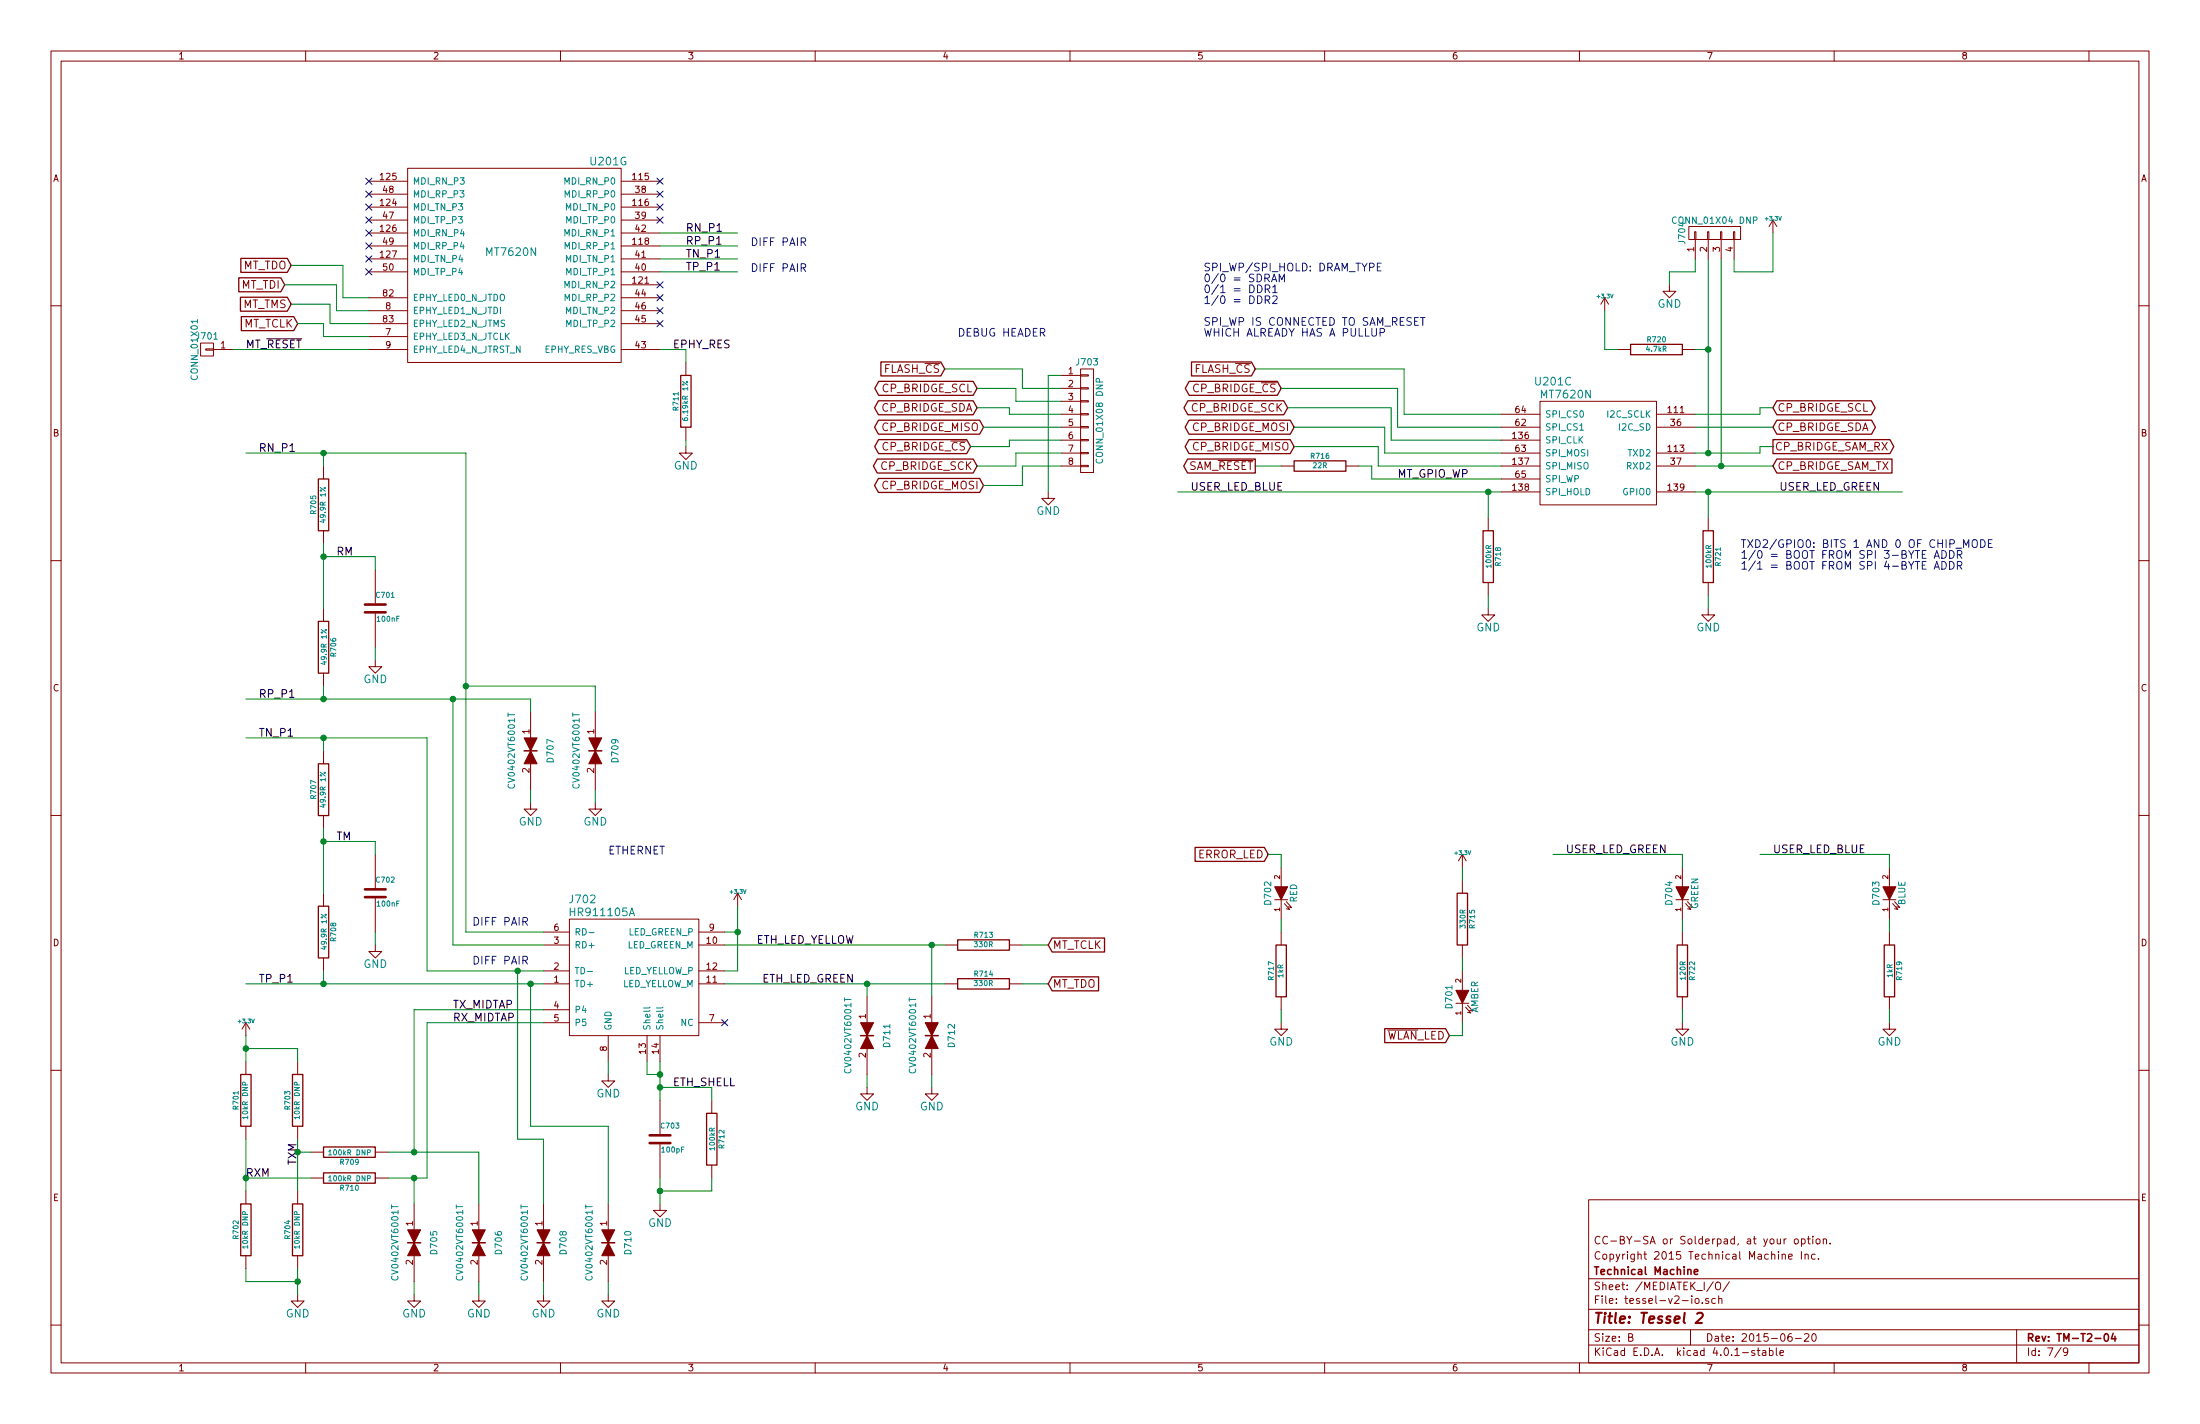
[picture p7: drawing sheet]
<svg xmlns="http://www.w3.org/2000/svg" width="432mm" height="279mm" viewBox="0 0 432 279" stroke-linecap="round" stroke-linejoin="round" font-family="sans-serif">
<g fill="none" stroke="#840000" stroke-width=".2">
<path d="M10 10h411.8v259.4h-411.8zM12 12h407.8v255.4h-407.8zM60 10v2M110 10v2M160 10v2M210 10v2M260 10v2M310 10v2M360 10v2M410 10v2M72.4 38.1h7.6M72.4 35.6h7.6"/>
<path d="M80 33h41.9v38.1h-41.9zM121.9 38.1h7.6M121.9 35.6h7.6M10 60h2M72.4 53.3h7.6M72.4 50.8h7.6M72.4 45.7h7.6M72.4 58.4h7.6M72.4 43.2h7.6M72.4 48.3h7.6M72.4 40.6h7.6M121.9 53.3h7.6"/>
<path d="M121.9 50.8h7.6M121.9 45.7h7.6M121.9 58.4h7.6M121.9 43.2h7.6M121.9 48.3h7.6M121.9 55.9h7.6M121.9 40.6h7.6M315 58.4l-.8 1.3M315 58.4v2.6M315 58.4l.7 1.3M327.7 55.9v1.3h1.2l-1.2 1.2-1.3-1.2h1.3M331.5 44.5h10.1v2.5h-10.1z"/>
<path d="M332.6 45.5h.3v1.5h-.3zM332.7 47v3.8M335.2 45.5h.2v1.5h-.2zM335.3 47v3.8M337.7 45.5h.2v1.5h-.2zM337.8 47v3.8M340.2 45.5h.3v1.5h-.3zM340.4 47v3.8M348 43.2l-.8 1.3M348 43.2v2.5M348 43.2l.7 1.3M419.8 60h2"/>
<path d="M39.4 67.3h2.5v2.6h-2.5zM40.4 68.5h1.5v.2h-1.5zM41.9 68.6h3.8M72.4 66h7.6M72.4 61h7.6M72.4 68.6h7.6M72.4 63.5h7.6M121.9 61h7.6M121.9 68.6h7.6M121.9 63.5h7.6M134.6 71.1v2.6M208.3 73.7h3.8"/>
<path d="M208.3 76.2h3.8M208.3 78.7h3.8M212.1 72.4h2.5v20.3h-2.5zM212.1 78.6h1.5v.3h-1.5zM212.1 76.1h1.5v.2h-1.5zM212.1 73.5h1.5v.3h-1.5zM302.3 78.7h22.8v20.4h-22.8zM317.5 68.6h2.5M330.2 68.6h2.5M63.5 91.4v2.6M134.6 87.6v1.3h-1.3l1.3 1.3 1.3-1.3h-1.3M134.6 83.8v2.6"/>
<path d="M205.7 96.5v1.3h1.3l-1.3 1.3-1.2-1.3h1.2M208.3 83.8h3.8M208.3 88.9h3.8M208.3 81.3h3.8M208.3 91.4h3.8M208.3 86.4h3.8M212.1 91.3h1.5v.3h-1.5zM212.1 88.8h1.5v.2h-1.5zM212.1 86.2h1.5v.3h-1.5zM212.1 83.7h1.5v.2h-1.5zM212.1 81.2h1.5v.2h-1.5zM239.1 90.3h6.9"/>
<path d="M251.5 91.4h2.5M264.2 91.4h2.5M294.6 83.8h7.7M294.6 88.9h7.7M294.6 81.3h7.7M294.6 94h7.7M294.6 91.4h7.7M294.6 86.4h7.7M294.6 96.5h7.7M325.1 83.8h7.6M325.1 88.9h7.6M325.1 81.3h7.6"/>
<path d="M325.1 91.4h7.6M325.1 96.5h7.6M10 110h2M63.5 104.1v2.6M63.5 119.4v2.5M73.7 111.8v6.6M292.1 119.4v1.3h1.3l-1.3 1.2-1.3-1.2h1.3M292.1 101.6v2.5M292.1 114.3v2.5M335.3 119.4v1.3h1.2l-1.2 1.2-1.3-1.2h1.3M335.3 101.6v2.5M335.3 114.3v2.5"/>
<path d="M419.8 110h2M63.5 132.1v2.5M73.7 129.5v1.3h1.2l-1.2 1.3-1.3-1.3h1.3M73.7 120.4v6.6M104.1 139.7v15.2M116.8 139.7v15.2M10 160h2M63.5 147.3v2.6M104.1 157.5v1.3h1.3l-1.3 1.2-1.2-1.2h1.2M116.8 157.5v1.3h1.3l-1.3 1.2-1.2-1.2h1.2M419.8 160h2M63.5 160v2.6"/>
<path d="M63.5 175.3v2.5M73.7 167.6v6.6M73.7 176.3v6.6M144.8 175.3l-.8 1.2M144.8 175.3v2.5M144.8 175.3l.7 1.2M250.2 176.5h2.5M251.5 170.2v3.8M251.5 176.5v3.8M252.1 177.3l1 1.1-.6-.1M252.5 176.9l1 1.2-.6-.2M287 167.6v2.6"/>
<path d="M287 172.7v2.6M287 167.6l-.7 1.3M287 167.6l.8 1.3M328.9 176.5h2.6M330.2 170.2v3.8M330.2 176.5v3.8M330.8 177.3l1.1 1.1-.7-.1M331.2 176.9l1 1.2-.6-.2M369.6 176.5h2.5M370.8 170.2v3.8M370.8 176.5v3.8M371.5 177.3l1 1.1-.6-.1"/>
<path d="M371.9 176.9l1 1.2-.7-.2M63.5 188v2.5M73.7 185.4v1.3h1.2l-1.2 1.3-1.3-1.3h1.3M106.7 185.4h5.1M106.7 193h5.1M106.7 190.5h5.1M106.7 198.1h5.1M106.7 182.9h5.1M111.8 180.3h25.4v22.9h-25.4zM137.2 185.4h5M137.2 193h5M137.2 190.5h5"/>
<path d="M137.2 182.9h5M170.2 195.6v15.2M182.9 195.6v15.2M185.4 185.4h2.6M185.4 193h2.6M198.1 185.4h2.6M198.1 193h2.6M251.5 182.9v2.5M251.5 195.6v2.5M285.7 196.9h2.6M287 185.4v2.6M287 190.5v3.8"/>
<path d="M287 196.9v3.8M287.7 197.6l1 1.2-.7-.2M288 197.2l1.1 1.2-.7-.2M330.2 182.9v2.5M330.2 195.6v2.5M370.8 182.9v2.5M370.8 195.6v2.5M10 210h2M48.3 200.7l-.8 1.2M48.3 200.7v2.5M48.3 208.3v2.5M48.3 200.7l.7 1.2"/>
<path d="M58.4 208.3v2.5M106.7 200.7h5.1M119.4 210.8v1.3h1.2l-1.2 1.3-1.3-1.3h1.3M119.4 203.2v5.1M127 203.2v5.1M129.5 203.2v5.1M129.5 215.9v6.6M137.2 200.7h5M139.7 215.9v2.5M170.2 213.4v1.2h1.2l-1.2 1.3-1.3-1.3h1.3M182.9 213.4v1.2h1.2l-1.2 1.3-1.3-1.3h1.3M251.5 200.7v1.2h1.2l-1.2 1.3-1.3-1.3h1.3"/>
<path d="M272.4 202.1h5.9M330.2 200.7v1.2h1.3l-1.3 1.3-1.3-1.3h1.3M370.8 200.7v1.2h1.3l-1.3 1.3-1.2-1.3h1.2M419.8 210h2M48.3 221v2.5M48.3 233.7v2.5M58.4 221v2.5M58.4 233.7v2.5M61 226.1h2.5M61 231.1h2.5M73.7 226.1h2.5M73.7 231.1h2.5"/>
<path d="M81.3 236.2v15.3M94 236.2v15.3M106.7 236.2v15.3M119.4 236.2v15.3M129.5 236.2v1.3h1.3l-1.3 1.3-1.2-1.3h1.2M129.5 224.5v6.6M139.7 228.6v2.5M311.8 235.4h108v32h-108zM10 260h2M48.3 246.4v2.5M58.4 254v1.3h1.3l-1.3 1.2-1.3-1.2h1.3M58.4 246.4v2.5"/>
<path d="M81.3 254v1.3h1.2l-1.2 1.2-1.3-1.2h1.3M94 254v1.3h1.2l-1.2 1.2-1.3-1.2h1.3M106.7 254v1.3h1.2l-1.2 1.2-1.3-1.2h1.3M119.4 254v1.3h1.2l-1.2 1.2-1.3-1.2h1.3M311.8 256.9h108M311.8 250.9h108M332.8 254.9l.2-.1 .4 .1 .1 .6-.2 .2-.3 .1-.2-.2zM334.1 255.6v.2M335.3 254.8a.37 .37 0 0 0-.6 .2l.1 .2 .5 .1 .1 .2-.2 .3-.5-.1M336.3 251.5l-1.3 1.9M336.7 254.8h-.5l-.2 .2v.6l.2 .2 .5-.1M336.8 251.8l.3-.2a.53 .53 0 0 1 .6 .5v.5a.51 .51 0 0 1-.8 .4 1.05 1.05 0 0 1-.1-1.2z"/>
<path d="M337.3 254.9l.2-.1h.4l.1 1M337.3 254.3v1.5M339.4 251.5l-1.2 1.9M349.8 246.2l.2-.1 .4 .1v.9M349.8 246.1v1M350.6 243.1l-.4 .3M351.1 246.6l.7-.2-.1-.2-.4-.1-.2 .2v.7h.6M352.2 243.2l.3-.1 .4 .1 .1 .6-.2 .2-.3 .1-.3-.2zM353.6 245.6v1.5M353.6 243.2l.4-.1 .3 .3-.1 .6h-.6M353.6 243.1v1.5M354.3 246.2l.2-.1 .4 .1v.9"/>
<path d="M354.3 246.1v1M354.7 243.1h.6M354.9 242.6v1.3l.4 .2M355.8 242.6v.1M355.8 243.1v1M356.3 246.2l-.5-.1-.3 .3 .1 .5 .2 .2 .5-.1M356.5 243.2l.2-.1 .4 .1 .1 .6-.1 .2-.4 .1-.2-.2zM356.9 246.9v.2M357.9 243.2l.2-.1 .3 .1 .1 .9M357.9 243.1v1M359.2 243.9v.2M419.8 260h2"/>
<path d="M60 267.4v2M110 267.4v2M160 267.4v2M210 267.4v2M260 267.4v2M310 267.4v2M311.8 263.9h108M311.8 260.9h108M319.7 262.4l.7-.1v-.5l-.2-.1h-.5v1.5h.5l.2-.2 .1-.3-.3-.3M331.8 260.9v3M344.4 265a.37 .37 0 0 0-.6 .2l.1 .2 .5 .1v.2l-.2 .3-.4-.1M344.9 265h.5"/>
<path d="M345.1 264.5v1.3l.3 .2M345.9 265h.6l.1 1M346.6 265.3l-.5 .1-.2 .2 .2 .4 .5-.1M347.3 265h.4l.3 .3-.1 .6h-.6M347.3 264.5v1.5M348.6 264.5v1.3l.2 .2M349.4 265.5l.7-.2-.1-.3h-.4l-.2 .2v.7h.6M351.6 261.7h-.4a1.11 1.11 0 0 0-.1 1.4l.4 .1 .2-.2 .1-.5-.3-.2h-.4l-.2 .2M352.4 262.6h1.1M354.2 261.8l.6-.1 .2 .4-.9 1.1h.9M355.8 261.8l.2-.1a.8 .8 0 0 1 .5 .7 .8 .8 0 0 1-.5 .8l-.2-.2-.2-.4zM360 267.4v2"/>
<path d="M395.8 260.9v6.5M404.5 264.4l-1.2 1.9M405.8 265.1l-.2 .3h-.3l-.3-.3 .1-.6h.5l.2 .1a1.19 1.19 0 0 1-.2 1.3l-.5 .1M410 267.4v2"/>
</g>
<path d="M102.9 147.3h2.5M115.6 147.3h2.5M168.9 203.2h2.5M181.6 203.2h2.5M80 243.8h2.5M92.7 243.8h2.5M105.4 243.8h2.5M118.1 243.8h2.5M332.5 249.6l.7-.2v-.3h-.4l-.3 .2 .1 .7h.6M413.1 261.8l.2-.1a.8 .8 0 0 1 .6 .7 .8 .8 0 0 1-.6 .8l-.2-.2-.1-.4zM414.8 261.6l-.4 1.1h.9M415.1 262.2v1" fill="none" stroke="#840000" stroke-width=".3"/>
<path d="M333.1 257.8l.3-.2h.5l.2 .1 .1 .5-1.4 1.4h1.2" fill="none" stroke="#840000" stroke-width=".41"/>
<g fill="none" stroke="#840000" stroke-width=".25">
<path d="M46.9 54.5h8.2l.8 1.4-.8 1.4h-8.2zM47.2 58.3h9.2l.7 1.4-.7 1.4h-9.2zM47.3 50.7h9.1l.7 1.4-.7 1.3h-9.1zM47.4 62.1h10.3l.7 1.4-.7 1.4h-10.3zM133.6 73.7h2v10.1h-2zM172.4 78.6h18.6l.8 1.4-.8 1.4h-18.6l-.7-1.4zM172.5 74.8h18.5l.8 1.4-.8 1.4h-18.5l-.8-1.4zM172.9 71h11.8l.7 1.4-.7 1.4h-11.8zM233.1 78.6h18.9l.7 1.4-.7 1.4h-18.9l-.7-1.4zM233.4 74.8h17.3l.8 1.4-.8 1.4h-17.3l-.8-1.4zM233.9 71h11.7l.8 1.4-.8 1.4h-11.7zM320 67.6h10.2v2h-10.2z"/>
<path d="M348.7 78.6h18.6l.7 1.4-.7 1.4h-18.6l-.7-1.4zM62.5 94h2v10.1h-2zM172.2 90.1h18.8l.8 1.3-.8 1.4h-18.8l-.8-1.4zM172.4 93.9h19.9l.7 1.4-.7 1.3h-19.9l-.7-1.3zM172.4 82.4h19.9l.7 1.4-.7 1.4h-19.9l-.7-1.4zM172.4 86.3h17.3l.8 1.3-.8 1.4h-17.3l-.7-1.4zM233.1 90.1h13.3v2.7h-13.3l-.8-1.4zM233.4 82.4h19.8l.8 1.4-.8 1.4h-19.8l-.8-1.4zM233.4 86.3h19.8l.8 1.3-.8 1.4h-19.8l-.8-1.4zM254 90.4h10.2v2.1h-10.2zM348 86.3h22.9l.8 1.3-.8 1.4h-22.9zM348.7 82.4h18.6l.8 1.4-.8 1.4h-18.6l-.7-1.4z"/>
<path d="M348.7 90.1h22.6v2.7h-22.6l-.7-1.4zM291.1 104.1h2v10.2h-2zM334.3 104.1h2v10.2h-2zM62.5 121.9h2v10.2h-2zM62.5 149.9h2v10.1h-2zM62.5 177.8h2v10.2h-2zM234.6 166.3h13.6l.7 1.3-.7 1.4h-13.6zM286 175.3h2v10.1h-2zM188 184.4h10.1v2h-10.1zM188 192h10.1v2.1h-10.1zM206.5 184h10.3v2.8h-10.3l-.8-1.4zM206.5 191.7h9.1v2.7h-9.1l-.8-1.4z"/>
<path d="M250.4 185.4h2.1v10.2h-2.1zM329.2 185.4h2v10.2h-2zM369.8 185.4h2.1v10.2h-2.1zM47.2 210.8h2.1v10.2h-2.1zM57.4 210.8h2v10.2h-2zM138.7 218.4h2v10.2h-2zM271.8 201.8h11.9l.8 1.4-.8 1.4h-11.9zM47.2 236.2h2.1v10.2h-2.1zM57.4 236.2h2v10.2h-2zM63.5 225h10.2v2.1h-10.2zM63.5 230.1h10.2v2.1h-10.2z"/>
</g>
<g fill="none" stroke="#008484" stroke-width=".2">
<path d="M329 42.7a.61 .61 0 0 0-.8 .4 .61 .61 0 0 0 .6 .7l.2-.1M134 74.8l1 .8M134.7 74.9h.2v.2h-.2zM215.2 90.1a.61 .61 0 0 0 .5 .8 .61 .61 0 0 0 .7-.6l-.1-.2M99.7 139.9v.7M112.4 139.9v.7M115.3 190.6h1M115.6 183h1M127.6 197.6l-.2 .2h-1.1M130.1 197.6l-.2 .2h-1M165.8 195.8v.7M178.5 195.8v.7"/>
<path d="M76.9 236.4v.7M89.6 236.4v.7M102.3 236.4v.7M115 236.4v.7"/>
</g>
<path d="M52.3 66.5h6.9" fill="none" stroke="#000" stroke-width=".2"/>
<g fill="none" stroke="#000084" stroke-width=".2">
<path d="M71.8 35l1.2 1.2M71.8 37.5l1.2 1.2M73 35l-1.2 1.2M73 37.5l-1.2 1.2M128.9 35l1.2 1.2M128.9 37.5l1.2 1.2M130.1 35l-1.2 1.2M130.1 37.5l-1.2 1.2M71.8 40l1.2 1.2M71.8 42.6l1.2 1.2M71.8 45.1l1.2 1.2M71.8 47.7l1.2 1.2"/>
<path d="M71.8 50.2l1.2 1.2M71.8 52.7l1.2 1.2M73 40l-1.2 1.2M73 42.6l-1.2 1.2M73 45.1l-1.2 1.2M73 47.7l-1.2 1.2M73 50.2l-1.2 1.2M73 52.7l-1.2 1.2M128.9 57.8l1.2 1.2M128.9 55.3l1.2 1.2M128.9 40l1.2 1.2M128.9 42.6l1.2 1.2"/>
<path d="M130.1 57.8l-1.2 1.2M130.1 55.3l-1.2 1.2M130.1 40l-1.2 1.2M130.1 42.6l-1.2 1.2M128.9 62.9l1.2 1.2M128.9 60.4l1.2 1.2M130.1 62.9l-1.2 1.2M130.1 60.4l-1.2 1.2M141.6 200.1l1.2 1.2M142.8 200.1l-1.2 1.2"/>
</g>
<g fill="none" stroke="#0000c2" stroke-width=".2">
<path d="M246.8 55.9a.77 .77 0 0 1 .9 .8 .77 .77 0 0 1-.9 .7zM248.3 56.7l.8-.1 .1-.2-.1-.3-.2-.2h-.6v1.5M248.3 58.9l.8-.1 .1-.3-.1-.3-.2-.2h-.6v1.6M248.7 56.7l.5 .7M248.7 58.9l.5 .7M249.6 55.3l.5-1.5 .5 1.5M249.7 54.9h.7M249.8 56.3l.4-.4v1.5M249.8 58.2l.6-.2 .2 .2 .1 .3-1 1.1h1M249.8 57.4h.9M251.1 55.3v-1.5l.5 1.1 .5-1.1v1.5M270.3 52.4h.5"/>
<path d="M271.1 51.6h-.8v1.6h.8M270.9 65.3l.7-.1 .2-.3-.1-.3-.3-.2h-.5v1.6M278.8 62.3h.9M279.2 62.3v1.5M379.6 109.6l.5-1.6 .5 1.6M379.6 111.7l.5-1.5 .5 1.5M379.8 109.1h.7M379.8 111.3h.7M381.1 108a.77 .77 0 0 1 .9 .8 .77 .77 0 0 1-.9 .8zM381.1 110.2a.77 .77 0 0 1 .9 .7 .77 .77 0 0 1-.9 .8zM382.7 108a.77 .77 0 0 1 .8 .8 .77 .77 0 0 1-.8 .8zM382.7 110.2a.77 .77 0 0 1 .8 .7 .77 .77 0 0 1-.8 .8z"/>
<path d="M384.2 108.8h.7l.2-.3-.1-.3-.2-.2h-.6v1.6M384.2 111l.7-.1 .2-.2-.1-.4-.2-.1h-.6v1.5M384.6 108.8l.5 .8M384.6 111l.5 .7M385.4 107.4v-1.5l.5 1.1 .5-1.1v1.5M387.1 106.1a.5 .5 0 0 1 .6-.2 .5 .5 0 0 1 .4 .5l-.1 .8a.53 .53 0 0 1-.6 .2 .53 .53 0 0 1-.3-.5zM388.7 105.9a.77 .77 0 0 1 .9 .8 .77 .77 0 0 1-.9 .7zM390.3 106.6h.5M391 105.9h-.7v1.5h.7"/>
</g>
<path d="M71.6 118.6h4.1M71.6 120.1h4.1M71.6 176h4.1M71.6 174.5h4.1M127.5 224.3h4.1M127.5 222.8h4.1" fill="none" stroke="#840000" stroke-width=".51"/>
<g fill="#840000" stroke="#840000" stroke-width=".2">
<path d="M328.9 174h2.6l-1.3 2.5z"/>
<path d="M369.6 174h2.5l-1.3 2.5z"/>
<path d="M250.2 174h2.5l-1.2 2.5z"/>
<path d="M285.7 194.3h2.6l-1.3 2.6z"/>
<path d="M168.9 200.7h2.5l-1.2 2.5z"/>
<path d="M170.2 203.2l1.2 2.5h-2.5z"/>
<path d="M181.6 200.7h2.5l-1.2 2.5z"/>
<path d="M182.9 203.2l1.2 2.5h-2.5z"/>
<path d="M80 241.3h2.5l-1.2 2.5z"/>
<path d="M81.3 243.8l1.2 2.6h-2.5z"/>
<path d="M92.7 241.3h2.5l-1.2 2.5z"/>
<path d="M94 243.8l1.2 2.6h-2.5z"/>
<path d="M102.9 144.8h2.5l-1.3 2.5z"/>
<path d="M104.1 147.3l1.3 2.6h-2.5z"/>
<path d="M115.6 144.8h2.5l-1.3 2.5z"/>
<path d="M116.8 147.3l1.3 2.6h-2.5z"/>
<path d="M105.4 241.3h2.5l-1.2 2.5z"/>
<path d="M106.7 243.8l1.2 2.6h-2.5z"/>
<path d="M118.1 241.3h2.5l-1.2 2.5z"/>
<path d="M119.4 243.8l1.2 2.6h-2.5z"/>
</g>
<g fill="none" stroke="#008400" stroke-width=".2">
<path d="M55.9 55.9h10.1v5.1h6.4M57.1 52.1h10.2v6.3h5.1M57.1 59.7h7.7v3.8h7.6M129.5 45.7h15.3M129.5 48.3h15.3M129.5 50.8h15.3M129.5 53.3h15.3M332.7 50.8v2.5h-5v2.6M335.3 50.8v38.1M337.8 50.8v40.6M348 45.7v7.6h-7.6v-2.5M45.7 68.6h26.7"/>
<path d="M58.4 63.5h5.1v2.5h8.9M129.5 68.6h5.1v2.5M185.4 72.4h15.3v3.8h7.6M191.8 76.2h7.6v2.5h8.9M208.3 73.7h-2.6v22.8M246.4 72.4h29.2v8.9h19M251.5 76.2h22.8v7.6h20.3M315 61v7.6h2.5M332.7 68.6h2.6M48.3 88.9h43.1v94h15.3M63.5 88.9v2.5M134.6 86.4v1.2"/>
<path d="M191.8 80h6.3v1.3h10.2M193 83.8h15.3M208.3 86.4h-10.2v1.2h-7.6M208.3 88.9h-8.9v2.5h-7.6M208.3 91.4h-7.6v3.9h-7.7M231.1 96.5h63.5M246.4 91.4h5.1M252.7 80h20.3v6.4h21.6M254 87.6h16.5v3.8h24.1M254 83.8h17.8v5.1h22.8M266.7 91.4h2.5v2.6h25.4M292.1 96.5v5.1"/>
<path d="M332.7 83.8h15.3M332.7 91.4h15.3M332.7 96.5h40.7M335.3 96.5v5.1M348 87.6h-2.6v1.3h-12.7M348 80h-2.6v1.3h-12.7M63.5 106.7v12.7M63.5 109.2h10.2v2.6M292.1 116.8v2.6M335.3 116.8v2.6M48.3 137.2h55.8v2.5M63.5 134.6v2.6"/>
<path d="M73.7 127v2.5M88.9 137.2v48.2h17.8M91.4 134.6h25.4v5.1M48.3 144.8h35.5v45.7h22.9M63.5 144.8v2.5M104.1 154.9v2.6M116.8 154.9v2.6M63.5 162.6v12.7M63.5 165.1h10.2v2.5M144.8 177.8v12.7h-2.6M248.9 167.6h2.6v2.6M287 170.2v2.5"/>
<path d="M304.8 167.6h25.4v2.6M345.4 167.6h25.4v2.6M48.3 193h58.4M63.5 190.5v2.5M73.7 182.9v2.5M101.6 190.5v33h5.1v12.7M104.1 193v28h15.3v15.2M106.7 198.1h-25.4v28M142.2 182.9h2.6M142.2 193h43.2M142.2 185.4h43.2M170.2 193v2.6"/>
<path d="M182.9 185.4v10.2M200.7 193h5M200.7 185.4h5M251.5 180.3v2.6M251.5 198.1v2.6M287 188v2.5M330.2 180.3v2.6M330.2 198.1v2.6M370.8 180.3v2.6M370.8 198.1v2.6M48.3 205.7h10.1v2.6M48.3 203.2v5.1"/>
<path d="M106.7 200.7h-22.9v30.4h-7.6M119.4 208.3v2.5M127 208.3v2.5h2.5M129.5 208.3v7.6M129.5 213.4h10.2v2.5M170.2 210.8v2.6M182.9 210.8v2.6M287 200.7v2.5h-2.5M48.3 223.5v10.2M48.3 231.1h12.7M58.4 223.5v10.2M58.4 226.1h2.6"/>
<path d="M76.2 226.1h17.8v10.1M81.3 231.1v5.1M129.5 231.1v5.1M139.7 231.1v2.6h-10.2M48.3 248.9v2.6h10.1M58.4 248.9v5.1M81.3 251.5v2.5M94 251.5v2.5M106.7 251.5v2.5M119.4 251.5v2.5"/>
</g>
<g fill="#008400" stroke="#008400" stroke-width=".25">
<circle cx="129.5" cy="213.4" r=".51"/>
<circle cx="129.5" cy="210.8" r=".51"/>
<circle cx="129.5" cy="233.7" r=".51"/>
<circle cx="335.3" cy="96.5" r=".51"/>
<circle cx="292.1" cy="96.5" r=".51"/>
<circle cx="58.4" cy="251.5" r=".51"/>
<circle cx="48.3" cy="231.1" r=".51"/>
<circle cx="58.4" cy="226.1" r=".51"/>
<circle cx="144.8" cy="182.9" r=".51"/>
<circle cx="335.3" cy="88.9" r=".51"/>
<circle cx="337.8" cy="91.4" r=".51"/>
<circle cx="335.3" cy="68.6" r=".51"/>
<circle cx="63.5" cy="137.2" r=".51"/>
<circle cx="63.5" cy="88.9" r=".51"/>
<circle cx="63.5" cy="109.2" r=".51"/>
<circle cx="63.5" cy="144.8" r=".51"/>
<circle cx="63.5" cy="165.1" r=".51"/>
<circle cx="63.5" cy="193" r=".51"/>
<circle cx="48.3" cy="205.7" r=".51"/>
<circle cx="170.2" cy="193" r=".51"/>
<circle cx="182.9" cy="185.4" r=".51"/>
<circle cx="81.3" cy="226.1" r=".51"/>
<circle cx="88.9" cy="137.2" r=".51"/>
<circle cx="91.4" cy="134.6" r=".51"/>
<circle cx="101.6" cy="190.5" r=".51"/>
<circle cx="104.1" cy="193" r=".51"/>
<circle cx="81.3" cy="231.1" r=".51"/>
</g>
<text font-size="2.8" fill="#840000" x="312.8" y="259.7">Title: Tessel 2</text>
<g font-size="2.1" fill="#008484">
<text x="116" y="32.4">U201G</text>
<text x="95.7" y="50.2">MT7620N</text>
<text x="325.3" y="60.4">GND</text>
<text x="301.5" y="75.6">U201C</text>
<text x="302.7" y="78.2">MT7620N</text>
<text x="132.2" y="92.1">GND</text>
<text x="203.4" y="101">GND</text>
<text x="289.7" y="123.9">GND</text>
<text x="332.9" y="123.9">GND</text>
<text x="71.3" y="134">GND</text>
<text x="101.8" y="162">GND</text>
<text x="114.5" y="162">GND</text>
<text x="111.9" y="177.2">J702</text>
<text x="112.3" y="179.8">HR911105A</text>
<text x="71.3" y="189.9">GND</text>
<text x="249.1" y="205.2">GND</text>
<text x="327.8" y="205.2">GND</text>
<text x="368.5" y="205.2">GND</text>
<text x="117" y="215.3">GND</text>
<text x="167.8" y="217.9">GND</text>
<text x="180.5" y="217.9">GND</text>
<text x="127.2" y="240.7">GND</text>
<text x="56.1" y="258.5">GND</text>
<text x="78.9" y="258.5">GND</text>
<text x="91.6" y="258.5">GND</text>
<text x="104.3" y="258.5">GND</text>
<text x="117" y="258.5">GND</text>
</g>
<g font-size="2.1">
<text x="134.6" y="45.5">RN_P1</text>
<text x="134.6" y="53.1">TP_P1</text>
<text x="134.6" y="50.5">TN_P1</text>
<text x="134.6" y="48">RP_P1</text>
<text x="48.3" y="68.3">MT_RESET</text>
<text x="132.1" y="68.3">EPHY_RES</text>
<text x="50.8" y="88.6">RN_P1</text>
<text x="274.3" y="93.7">MT_GPIO_WP</text>
<text x="233.7" y="96.3">USER_LED_BLUE</text>
<text x="349.2" y="96.3">USER_LED_GREEN</text>
<text x="66" y="109">RM</text>
<text x="50.8" y="136.9">RP_P1</text>
<text x="50.8" y="144.5">TN_P1</text>
<text x="66" y="164.8">TM</text>
<text x="307.3" y="167.4">USER_LED_GREEN</text>
<text x="348" y="167.4">USER_LED_BLUE</text>
<text x="147.7" y="185.2">ETH_LED_YELLOW</text>
<text x="50.8" y="192.8">TP_P1</text>
<text x="88.9" y="197.9">TX_MIDTAP</text>
<text x="149.3" y="192.8">ETH_LED_GREEN</text>
<text x="88.9" y="200.4">RX_MIDTAP</text>
<text x="132.1" y="213.1">ETH_SHELL</text>
<text x="48.3" y="230.9">RXM</text>
<text x="58.2" y="228.6" transform="rotate(-90 58.2 228.6)">TXM</text>
</g>
<g font-size="2.1" fill="#840000">
<text x="47.5" y="52.8">MT_TDO</text>
<text x="47.3" y="56.6">MT_TDI</text>
<text x="47.5" y="60.5">MT_TMS</text>
<text x="47.6" y="64.3">MT_TCLK</text>
<text x="173.1" y="77">CP_BRIDGE_SCL</text>
<text x="173.3" y="73.2">FLASH_CS</text>
<text x="234" y="77">CP_BRIDGE_CS</text>
<text x="234.3" y="73.2">FLASH_CS</text>
<text x="172.8" y="80.8">CP_BRIDGE_SDA</text>
<text x="233.8" y="80.8">CP_BRIDGE_SCK</text>
<text x="348.9" y="80.8">CP_BRIDGE_SCL</text>
<text x="173.1" y="88.4">CP_BRIDGE_CS</text>
<text x="173.1" y="84.6">CP_BRIDGE_MISO</text>
<text x="234.1" y="84.6">CP_BRIDGE_MOSI</text>
<text x="234.1" y="88.4">CP_BRIDGE_MISO</text>
<text x="348.4" y="88.4">CP_BRIDGE_SAM_RX</text>
<text x="348.9" y="84.6">CP_BRIDGE_SDA</text>
<text x="172.8" y="92.2">CP_BRIDGE_SCK</text>
<text x="233" y="92.2">SAM_RESET</text>
<text x="348.9" y="92.2">CP_BRIDGE_SAM_TX</text>
<text x="173.1" y="96">CP_BRIDGE_MOSI</text>
<text x="234.9" y="168.4">ERROR_LED</text>
<text x="206.7" y="186.2">MT_TCLK</text>
<text x="206.7" y="193.8">MT_TDO</text>
<text x="271.8" y="204">WLAN_LED</text>
<text x="312.8" y="244.1">CC-BY-SA or Solderpad, at your option.</text>
<text x="312.8" y="250.1">Technical Machine</text>
<text x="312.8" y="247.1">Copyright 2015 Technical Machine Inc.</text>
<text x="312.8" y="255.8">File: tessel-v2-io.sch</text>
<text x="312.8" y="253.1">Sheet: /MEDIATEK_I/O/</text>
<text x="312.8" y="263.2">Size: B</text>
<text x="334.8" y="263.2">Date: 2015-06-20</text>
<text x="397.8" y="263.2">Rev: TM-T2-04</text>
<text x="312.8" y="266">KiCad E.D.A. kicad 4.0.1-stable</text>
<text x="397.8" y="266">Id: 7/9</text>
</g>
<g font-size="2.1" fill="#0000c2">
<text x="147.3" y="53.3">DIFF PAIR</text>
<text x="147.3" y="48.3">DIFF PAIR</text>
<text x="236.2" y="53.2">SPI_WP/SPI_HOLD: DRAM_TYPE</text>
<text x="236.2" y="55.4">0/0 = SDRAM</text>
<text x="236.2" y="57.5">0/1 = DDR1</text>
<text x="236.2" y="59.6">1/0 = DDR2</text>
<text x="236.2" y="63.9">SPI_WP IS CONNECTED TO SAM_RESET</text>
<text x="188" y="66">DEBUG HEADER</text>
<text x="236.2" y="66">WHICH ALREADY HAS A PULLUP</text>
<text x="341.6" y="107.5">TXD2/GPIO0: BITS 1 AND 0 OF CHIP_MODE</text>
<text x="341.6" y="109.6">1/0 = BOOT FROM SPI 3-BYTE ADDR</text>
<text x="341.6" y="111.8">1/1 = BOOT FROM SPI 4-BYTE ADDR</text>
<text x="119.4" y="167.6">ETHERNET</text>
<text x="92.7" y="181.6">DIFF PAIR</text>
<text x="92.7" y="189.2">DIFF PAIR</text>
</g>
<g font-size="1.8" fill="#840000">
<text x="35" y="11.6">1</text>
<text x="85" y="11.6">2</text>
<text x="135" y="11.6">3</text>
<text x="185" y="11.6">4</text>
<text x="235" y="11.6">5</text>
<text x="285" y="11.6">6</text>
<text x="335" y="11.6">7</text>
<text x="385" y="11.6">8</text>
<text x="10.4" y="35.6">A</text>
<text x="74.7" y="35.3">125</text>
<text x="124.3" y="35.3">115</text>
<text x="420.2" y="35.6">A</text>
<text x="74.7" y="40.4">124</text>
<text x="75.2" y="37.8">48</text>
<text x="124.3" y="40.4">116</text>
<text x="124.8" y="37.8">38</text>
<text x="74.7" y="45.5">126</text>
<text x="75.2" y="42.9">47</text>
<text x="124.8" y="45.5">42</text>
<text x="124.8" y="42.9">39</text>
<text x="74.7" y="50.5">127</text>
<text x="75.2" y="53.1">50</text>
<text x="75.2" y="48">49</text>
<text x="124.3" y="48">118</text>
<text x="124.8" y="53.1">40</text>
<text x="124.8" y="50.5">41</text>
<text x="332.5" y="49.4" transform="rotate(-90 332.5 49.4)">1</text>
<text x="335" y="49.4" transform="rotate(-90 335 49.4)">2</text>
<text x="337.6" y="49.4" transform="rotate(-90 337.6 49.4)">3</text>
<text x="340.1" y="49.4" transform="rotate(-90 340.1 49.4)">4</text>
<text x="75.2" y="58.2">82</text>
<text x="124.3" y="55.6">121</text>
<text x="124.8" y="58.2">44</text>
<text x="75.2" y="63.2">83</text>
<text x="75.7" y="65.8">7</text>
<text x="75.7" y="60.7">8</text>
<text x="124.8" y="63.2">45</text>
<text x="124.8" y="60.7">46</text>
<text x="43.3" y="68.3">1</text>
<text x="75.7" y="68.3">9</text>
<text x="124.8" y="68.3">43</text>
<text x="209.7" y="73.4">1</text>
<text x="209.7" y="75.9">2</text>
<text x="209.7" y="78.5">3</text>
<text x="209.7" y="81">4</text>
<text x="209.7" y="83.6">5</text>
<text x="297.5" y="83.6">62</text>
<text x="297.5" y="81">64</text>
<text x="327.5" y="81">111</text>
<text x="328" y="83.6">36</text>
<text x="10.4" y="85.6">B</text>
<text x="209.7" y="86.1">6</text>
<text x="209.7" y="88.6">7</text>
<text x="297" y="86.1">136</text>
<text x="297.5" y="88.6">63</text>
<text x="327.5" y="88.6">113</text>
<text x="420.2" y="85.6">B</text>
<text x="209.7" y="91.2">8</text>
<text x="297" y="91.2">137</text>
<text x="297.5" y="93.7">65</text>
<text x="328" y="91.2">37</text>
<text x="297" y="96.3">138</text>
<text x="327.5" y="96.3">139</text>
<text x="10.4" y="135.6">C</text>
<text x="420.2" y="135.6">C</text>
<text x="103.9" y="144" transform="rotate(-90 103.9 144)">1</text>
<text x="116.6" y="144" transform="rotate(-90 116.6 144)">1</text>
<text x="103.9" y="151.6" transform="rotate(-90 103.9 151.6)">2</text>
<text x="116.6" y="151.6" transform="rotate(-90 116.6 151.6)">2</text>
<text x="10.4" y="185.6">D</text>
<text x="108.7" y="185.2">3</text>
<text x="108.7" y="182.6">6</text>
<text x="138.7" y="185.2">10</text>
<text x="139.2" y="182.6">9</text>
<text x="420.2" y="185.6">D</text>
<text x="108.7" y="190.2">2</text>
<text x="138.7" y="190.2">12</text>
<text x="108.7" y="192.8">1</text>
<text x="108.7" y="197.9">4</text>
<text x="138.7" y="192.8">11</text>
<text x="108.7" y="200.4">5</text>
<text x="139.2" y="200.4">7</text>
<text x="169.9" y="199.9" transform="rotate(-90 169.9 199.9)">1</text>
<text x="182.6" y="199.9" transform="rotate(-90 182.6 199.9)">1</text>
<text x="119.1" y="206.2" transform="rotate(-90 119.1 206.2)">8</text>
<text x="126.7" y="206.7" transform="rotate(-90 126.7 206.7)">13</text>
<text x="129.3" y="206.7" transform="rotate(-90 129.3 206.7)">14</text>
<text x="169.9" y="207.5" transform="rotate(-90 169.9 207.5)">2</text>
<text x="182.6" y="207.5" transform="rotate(-90 182.6 207.5)">2</text>
<text x="10.4" y="235.6">E</text>
<text x="420.2" y="235.6">E</text>
<text x="81" y="240.5" transform="rotate(-90 81 240.5)">1</text>
<text x="93.7" y="240.5" transform="rotate(-90 93.7 240.5)">1</text>
<text x="106.4" y="240.5" transform="rotate(-90 106.4 240.5)">1</text>
<text x="119.1" y="240.5" transform="rotate(-90 119.1 240.5)">1</text>
<text x="81" y="248.1" transform="rotate(-90 81 248.1)">2</text>
<text x="93.7" y="248.1" transform="rotate(-90 93.7 248.1)">2</text>
<text x="106.4" y="248.1" transform="rotate(-90 106.4 248.1)">2</text>
<text x="119.1" y="248.1" transform="rotate(-90 119.1 248.1)">2</text>
<text x="35" y="269">1</text>
<text x="85" y="269">2</text>
<text x="135" y="269">3</text>
<text x="185" y="269">4</text>
<text x="235" y="269">5</text>
<text x="285" y="269">6</text>
<text x="335" y="269">7</text>
<text x="385" y="269">8</text>
</g>
<g font-size="1.8" fill="#008484">
<text x="81" y="38.7">MDI_RP_P3</text>
<text x="81" y="41.3">MDI_TN_P3</text>
<text x="81" y="36.2">MDI_RN_P3</text>
<text x="111" y="36.2">MDI_RN_P0</text>
<text x="111.1" y="38.7">MDI_RP_P0</text>
<text x="111.2" y="41.3">MDI_TN_P0</text>
<text x="81" y="43.8">MDI_TP_P3</text>
<text x="81" y="46.4">MDI_RN_P4</text>
<text x="111" y="46.4">MDI_RN_P1</text>
<text x="111.3" y="43.8">MDI_TP_P0</text>
<text x="328.8" y="43.9">CONN_01X04 DNP</text>
<text x="330.8" y="47.7" transform="rotate(-90 330.8 47.7)">J704</text>
<text x="81" y="54">MDI_TP_P4</text>
<text x="81" y="48.9">MDI_RP_P4</text>
<text x="81" y="51.4">MDI_TN_P4</text>
<text x="111.1" y="48.9">MDI_RP_P1</text>
<text x="111.2" y="51.4">MDI_TN_P1</text>
<text x="111.3" y="54">MDI_TP_P1</text>
<text x="81" y="59.1">EPHY_LED0_N_JTDO</text>
<text x="111" y="56.5">MDI_RN_P2</text>
<text x="111.1" y="59.1">MDI_RP_P2</text>
<text x="81" y="61.6">EPHY_LED1_N_JTDI</text>
<text x="81" y="64.1">EPHY_LED2_N_JTMS</text>
<text x="111.2" y="61.6">MDI_TN_P2</text>
<text x="111.3" y="64.1">MDI_TP_P2</text>
<text x="38.7" y="66.6">J701</text>
<text x="81" y="66.7">EPHY_LED3_N_JTCLK</text>
<text x="81" y="69.2">EPHY_LED4_N_JTRST_N</text>
<text x="106.7" y="69.2">EPHY_RES_VBG</text>
<text x="211.4" y="71.7">J703</text>
<text x="38.8" y="74.2" transform="rotate(-90 38.8 74.2)">CONN_01X01</text>
<text x="303.3" y="81.9">SPI_CS0</text>
<text x="315.5" y="81.9">I2C_SCLK</text>
<text x="303.3" y="84.5">SPI_CS1</text>
<text x="303.3" y="89.5">SPI_MOSI</text>
<text x="303.3" y="87">SPI_CLK</text>
<text x="317.9" y="84.5">I2C_SD</text>
<text x="319.6" y="89.5">TXD2</text>
<text x="216.5" y="90.3" transform="rotate(-90 216.5 90.3)">CONN_01X08 DNP</text>
<text x="303.3" y="94.6">SPI_WP</text>
<text x="303.3" y="92.1">SPI_MISO</text>
<text x="319.4" y="92.1">RXD2</text>
<text x="303.3" y="97.2">SPI_HOLD</text>
<text x="318.7" y="97.2">GPIO0</text>
<text x="108.7" y="149.4" transform="rotate(-90 108.7 149.4)">D707</text>
<text x="121.4" y="149.4" transform="rotate(-90 121.4 149.4)">D709</text>
<text x="101" y="154.2" transform="rotate(-90 101 154.2)">CV0402VT6001T</text>
<text x="113.7" y="154.2" transform="rotate(-90 113.7 154.2)">CV0402VT6001T</text>
<text x="249.5" y="177.4" transform="rotate(-90 249.5 177.4)">D702</text>
<text x="254.6" y="177.1" transform="rotate(-90 254.6 177.1)">RED</text>
<text x="328.2" y="177.4" transform="rotate(-90 328.2 177.4)">D704</text>
<text x="333.3" y="178.4" transform="rotate(-90 333.3 178.4)">GREEN</text>
<text x="368.9" y="177.4" transform="rotate(-90 368.9 177.4)">D703</text>
<text x="373.9" y="177.6" transform="rotate(-90 373.9 177.6)">BLUE</text>
<text x="112.8" y="183.5">RD-</text>
<text x="123.2" y="183.5">LED_GREEN_P</text>
<text x="112.8" y="191.1">TD-</text>
<text x="112.8" y="186.1">RD+</text>
<text x="121.9" y="191.1">LED_YELLOW_P</text>
<text x="122.9" y="186.1">LED_GREEN_M</text>
<text x="112.8" y="193.7">TD+</text>
<text x="121.6" y="193.7">LED_YELLOW_M</text>
<text x="285" y="197.7" transform="rotate(-90 285 197.7)">D701</text>
<text x="112.8" y="198.8">P4</text>
<text x="112.8" y="201.3">P5</text>
<text x="120" y="202.2" transform="rotate(-90 120 202.2)">GND</text>
<text x="127.6" y="202.2" transform="rotate(-90 127.6 202.2)">Shell</text>
<text x="130.2" y="202.2" transform="rotate(-90 130.2 202.2)">Shell</text>
<text x="133.6" y="201.3">NC</text>
<text x="290.1" y="198.8" transform="rotate(-90 290.1 198.8)">AMBER</text>
<text x="174.7" y="205.3" transform="rotate(-90 174.7 205.3)">D711</text>
<text x="187.4" y="205.3" transform="rotate(-90 187.4 205.3)">D712</text>
<text x="167.1" y="210" transform="rotate(-90 167.1 210)">CV0402VT6001T</text>
<text x="179.8" y="210" transform="rotate(-90 179.8 210)">CV0402VT6001T</text>
<text x="85.8" y="245.9" transform="rotate(-90 85.8 245.9)">D705</text>
<text x="98.5" y="245.9" transform="rotate(-90 98.5 245.9)">D706</text>
<text x="111.2" y="245.9" transform="rotate(-90 111.2 245.9)">D708</text>
<text x="123.9" y="245.9" transform="rotate(-90 123.9 245.9)">D710</text>
<text x="78.2" y="250.7" transform="rotate(-90 78.2 250.7)">CV0402VT6001T</text>
<text x="90.9" y="250.7" transform="rotate(-90 90.9 250.7)">CV0402VT6001T</text>
<text x="103.6" y="250.7" transform="rotate(-90 103.6 250.7)">CV0402VT6001T</text>
<text x="116.3" y="250.7" transform="rotate(-90 116.3 250.7)">CV0402VT6001T</text>
</g>
<g font-size="1.4" fill="#008484">
<text x="323.2" y="69">4.7kR</text>
<text x="323.4" y="67.1">R720</text>
<text x="133.2" y="80.4" transform="rotate(-90 133.2 80.4)">R711</text>
<text x="135" y="82.2" transform="rotate(-90 135 82.2)">6.19kR 1%</text>
<text x="257.4" y="90">R716</text>
<text x="257.8" y="91.8">22R</text>
<text x="62.1" y="100.7" transform="rotate(-90 62.1 100.7)">R705</text>
<text x="63.9" y="102.2" transform="rotate(-90 63.9 102.2)">49.9R 1%</text>
<text x="292.7" y="111.3" transform="rotate(-90 292.7 111.3)">100kR</text>
<text x="294.6" y="110.9" transform="rotate(-90 294.6 110.9)">R718</text>
<text x="335.9" y="111.3" transform="rotate(-90 335.9 111.3)">100kR</text>
<text x="337.7" y="110.9" transform="rotate(-90 337.7 110.9)">R721</text>
<text x="73.9" y="117.3">C701</text>
<text x="74.1" y="122">100nF</text>
<text x="64.1" y="130" transform="rotate(-90 64.1 130)">49.9R 1%</text>
<text x="66" y="128.7" transform="rotate(-90 66 128.7)">R706</text>
<text x="62.1" y="156.6" transform="rotate(-90 62.1 156.6)">R707</text>
<text x="63.9" y="158.1" transform="rotate(-90 63.9 158.1)">49.9R 1%</text>
<text x="73.9" y="173.2">C702</text>
<text x="74.1" y="177.9">100nF</text>
<text x="64.1" y="185.9" transform="rotate(-90 64.1 185.9)">49.9R 1%</text>
<text x="66" y="184.6" transform="rotate(-90 66 184.6)">R708</text>
<text x="191.3" y="185.8">330R</text>
<text x="191.4" y="184">R713</text>
<text x="287.6" y="182" transform="rotate(-90 287.6 182)">330R</text>
<text x="289.5" y="182" transform="rotate(-90 289.5 182)">R715</text>
<text x="191.4" y="191.6">R714</text>
<text x="251.9" y="191.8" transform="rotate(-90 251.9 191.8)">1kR</text>
<text x="371.4" y="191.8" transform="rotate(-90 371.4 191.8)">1kR</text>
<text x="191.3" y="193.4">330R</text>
<text x="250" y="192.2" transform="rotate(-90 250 192.2)">R717</text>
<text x="330.8" y="192.2" transform="rotate(-90 330.8 192.2)">120R</text>
<text x="332.7" y="192.2" transform="rotate(-90 332.7 192.2)">R722</text>
<text x="373.3" y="192.2" transform="rotate(-90 373.3 192.2)">R719</text>
<text x="46.8" y="217.6" transform="rotate(-90 46.8 217.6)">R701</text>
<text x="48.7" y="219.3" transform="rotate(-90 48.7 219.3)">10kR DNP</text>
<text x="57" y="217.6" transform="rotate(-90 57 217.6)">R703</text>
<text x="58.8" y="219.3" transform="rotate(-90 58.8 219.3)">10kR DNP</text>
<text x="129.8" y="221.4">C703</text>
<text x="64.8" y="226.7">100kR DNP</text>
<text x="130" y="226.1">100pF</text>
<text x="140.3" y="225.6" transform="rotate(-90 140.3 225.6)">100kR</text>
<text x="142.2" y="225.2" transform="rotate(-90 142.2 225.2)">R712</text>
<text x="64.8" y="231.7">100kR DNP</text>
<text x="66.9" y="228.5">R709</text>
<text x="66.9" y="233.6">R710</text>
<text x="46.8" y="243" transform="rotate(-90 46.8 243)">R702</text>
<text x="48.7" y="244.7" transform="rotate(-90 48.7 244.7)">10kR DNP</text>
<text x="57" y="243" transform="rotate(-90 57 243)">R704</text>
<text x="58.8" y="244.7" transform="rotate(-90 58.8 244.7)">10kR DNP</text>
</g>
<g font-size="1.4" fill="#840000">
<text x="251.2" y="172.5" transform="rotate(-90 251.2 172.5)">2</text>
<text x="329.9" y="172.5" transform="rotate(-90 329.9 172.5)">2</text>
<text x="370.6" y="172.5" transform="rotate(-90 370.6 172.5)">2</text>
<text x="251.2" y="178.8" transform="rotate(-90 251.2 178.8)">1</text>
<text x="329.9" y="178.8" transform="rotate(-90 329.9 178.8)">1</text>
<text x="370.6" y="178.8" transform="rotate(-90 370.6 178.8)">1</text>
<text x="286.8" y="192.8" transform="rotate(-90 286.8 192.8)">2</text>
<text x="286.8" y="199.1" transform="rotate(-90 286.8 199.1)">1</text>
</g>
<g font-size="1.1" fill="#008484">
<text x="346.6" y="43.3">+3.3V</text>
<text x="313.6" y="58.5">+3.3V</text>
<text x="285.6" y="167.7">+3.3V</text>
<text x="143.4" y="175.3">+3.3V</text>
<text x="46.9" y="200.7">+3.3V</text>
</g>
</svg>
